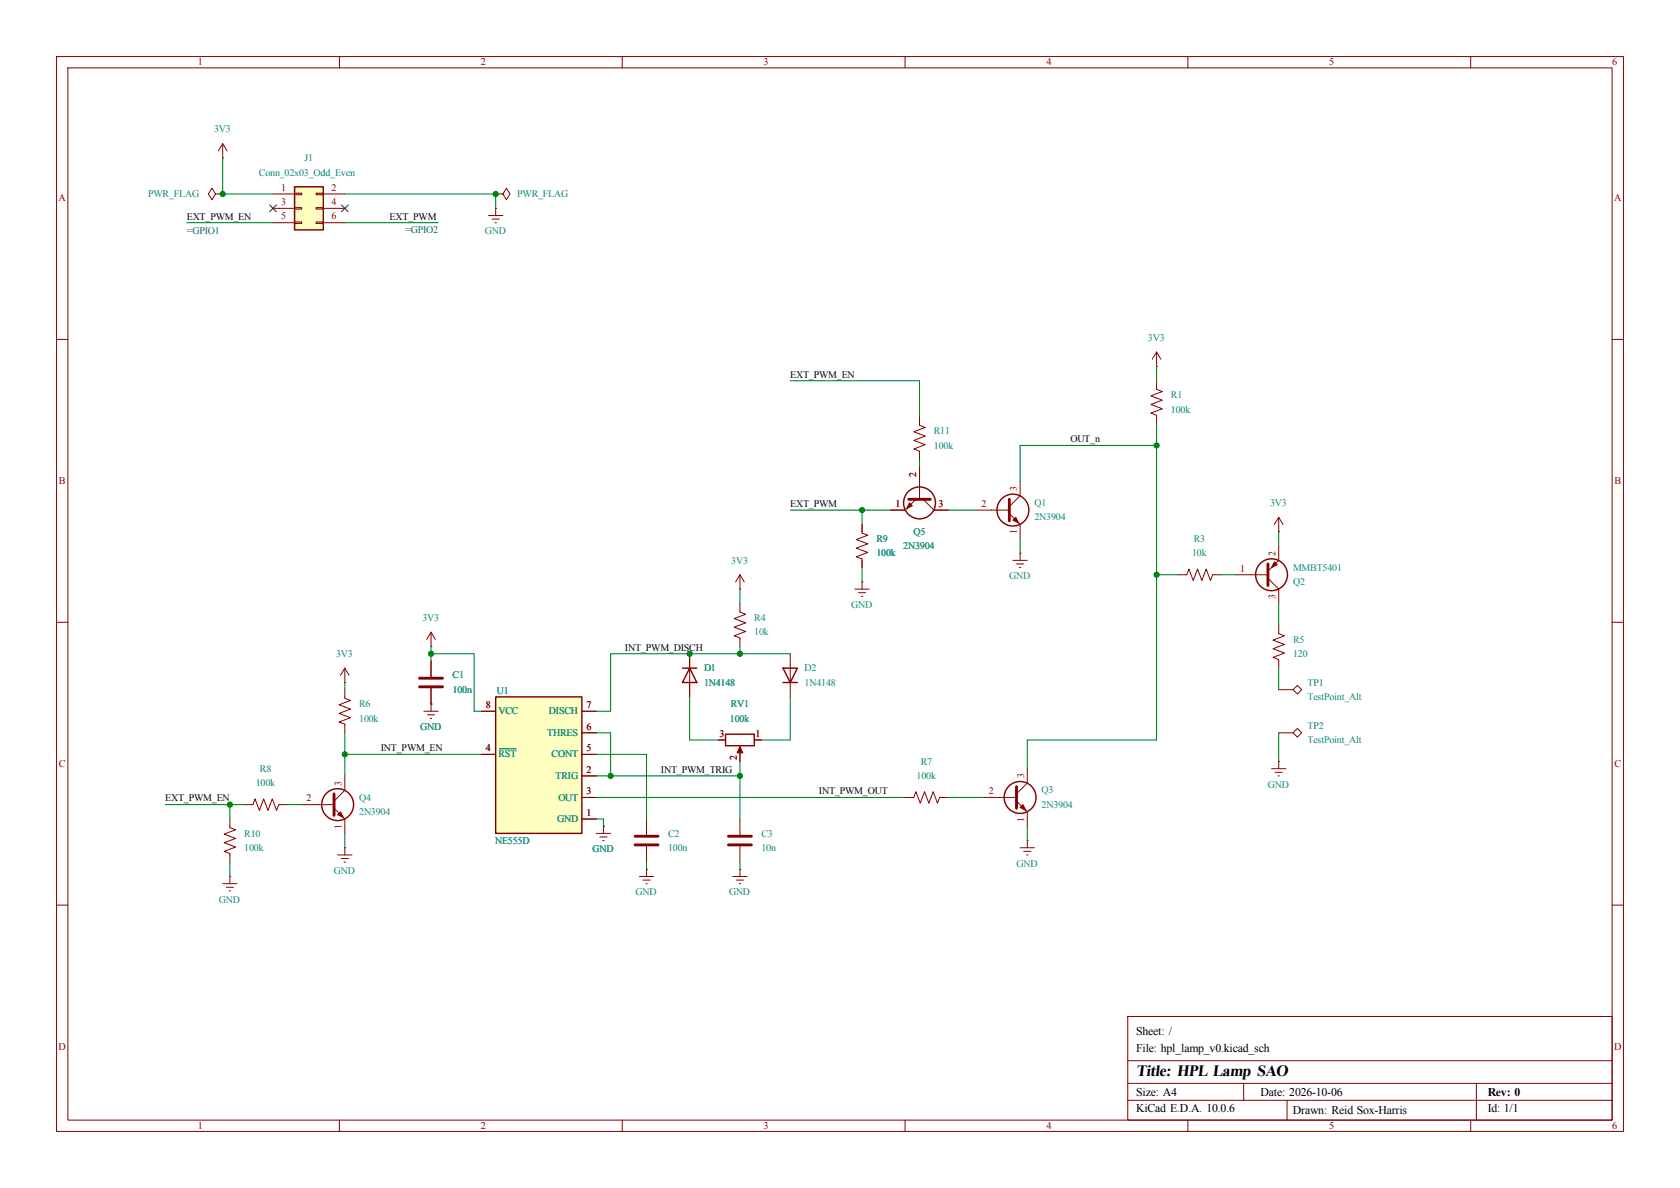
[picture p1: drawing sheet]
<svg xmlns="http://www.w3.org/2000/svg" width="297mm" height="210mm" viewBox="0 0 297 210" stroke-linecap="round" stroke-linejoin="round" font-family="sans-serif">
<path d="M0 0h297v210h-297z" fill="#fff" stroke="#fff" stroke-width=".18"/>
<g fill="none" stroke="#840000" stroke-width=".18">
<path d="M10 10h277v190h-277zM12 12h273v186h-273zM60 10v2M110 10v2M160 10v2M210 10v2M260 10v2M10 60h2M285 60h2M10 110h2M121.9 115.6v7.6M130.8 106.7v1.5l1 .4-2 .7 2 .8-2 .8 2 .7-2 .8 1 .4v1.5"/>
<path d="M151.1 104.1h2.6M151.8 104.8h1.2M152.3 105.4h.2M152.4 102.9h.1M152.4 102.9v1.2M285 110h2M224.8 135.9h2.5M225.4 136.5h1.3M225.9 137.2h.3M226.1 134.6h.1M226.1 134.6v1.3M10 160h2"/>
<path d="M199.4 179.7h85.6v18.3h-85.6zM285 160h2M60 198v2M110 198v2M160 198v2M199.4 194.5h85.6M199.4 191.5h85.6M199.4 187.5h85.6M210 198v2M219.9 191.5v3M227.5 194.5v3.4M260 198v2"/>
<path d="M261 191.5v6.5"/>
</g>
<path d="M120.6 118.1h2.6M121.9 118.1l1.3 2.6h-2.6z" fill="none" stroke="#840000" stroke-width=".25"/>
<path d="M87.6 123.2h15.3v24.1h-15.3z" fill="#ffffc2"/>
<g fill="none" stroke="#840000" stroke-width=".25">
<path d="M138.4 118.1h2.6l-1.3 2.6zM87.6 123.2h15.3v24.1h-15.3zM128.3 129.8h5v2h-5zM138.4 120.7h2.6"/>
<circle cx="162.6" cy="88.9" r="2.82"/>
<circle cx="59.7" cy="142.2" r="2.82"/>
</g>
<g fill="none" stroke="#840000" stroke-width=".18">
<path d="M38.1 34.3l-.6-1-.7 1 .7 1 .6-1h1.3M39.4 34.3h.1M86.4 38.1h2.5M87 38.7h1.3M87.5 39.4h.3M87.6 36.8h.1M87.6 34.3h1.3l.6-1 .7 1-.7 1-.6-1M87.6 34.3h.1M87.6 36.8v1.3M162.6 73.7v1.5l1 .4-2.1 .7 2.1 .8-2.1 .8 2.1 .7-2.1 .8 1.1 .4v1.5M152.4 92.7v1.5l1 .4-2 .8 2 .7-2 .8 2 .8-2 .7 1 .4v1.5M161.9 88.3l-1.9 1.9h-2.5"/>
<path d="M162.6 82.6v5.7M163.2 88.3l1.9 1.9h2.5M61 118.1l-.8 1.3M61 118.1l.7 1.3M61 118.1v2.6M76.2 116.8v2.8M139.7 115.6v7.6M61 120.7h.1M61 121.9v1.5l1 .4-2.1 .8 2.1 .7-2.1 .8 2.1 .8-2.1 .7 1.1 .4v1.5M61 137.2v2.5l-1.9 1.9M74.9 125.7h2.6M75.6 126.4h1.2"/>
<path d="M76.1 127h.2M76.2 124.5h.1M76.2 121.7v4M85.1 125.7h2.5M85.1 133.4h2.5M102.9 125.7h2.5M102.9 137.2h2.5M102.9 133.4h2.5M102.9 129.5h2.5M127 130.8h1.3M130.8 132.3v2.3M133.3 130.8h1.3"/>
<path d="M39.4 156.2h2.5M40 156.8h1.3M40.5 157.5h.3M40.6 154.9h.1M40.6 144.8v1.5l1.1 .4-2.1 .7 2.1 .8-2.1 .8 2.1 .7-2.1 .8 1 .4v1.5M40.6 154.9v1.3M43.2 142.2h1.5l.4-1 .7 2.1 .8-2.1 .8 2.1 .7-2.1 .8 2.1 .4-1.1h1.5M53.3 142.2h5.8M59.1 142.9l1.9 1.9v2.5M59.7 151.1h2.5M60.3 151.8h1.3M60.8 152.4h.3"/>
<path d="M61 149.9h.1M61 149.9v1.2M102.9 144.8h2.5M102.9 141h2.5M105.4 147.3h2.5M106 148h1.3M106.6 148.6h.2M106.7 146.1h.1M106.7 146.1v1.2M130.8 144.8v2.8M130.8 149.6v2.8M160 141h1.5l.4-1 .8 2 .7-2 .8 2 .8-2 .7 2 .4-1h1.5"/>
</g>
<path d="M88.3 132.4h3" fill="none" stroke="#008484" stroke-width=".18"/>
<g fill="#840000" stroke="#840000" stroke-width=".18">
<path d="M130.8 132l.5 1.1h-1z"/>
<path d="M160.8 88.9l.5 .5-1 .5z"/>
<path d="M60.2 143.5l.5 1-1-.5z"/>
</g>
<path d="M160.7 88.3h3.8M74.2 119.9h4M74.2 121.4h4M59.1 140.3v3.8M128.8 147.8h4M128.8 149.4h4" fill="none" stroke="#840000" stroke-width=".51"/>
<path d="M52.1 33h5v7.6h-5z" fill="#ffffc2"/>
<g fill="none" stroke="#840000" stroke-width=".25">
<path d="M52.1 33h5v7.6h-5z"/>
<circle cx="179.1" cy="90.2" r="2.82"/>
<circle cx="224.8" cy="101.6" r="2.82"/>
<circle cx="180.3" cy="141" r="2.82"/>
</g>
<g fill="none" stroke="#840000" stroke-width=".18">
<path d="M39.4 27.9h.1M39.4 25.4l-.8 1.3M39.4 25.4l.7 1.3M39.4 25.4v2.5M48.3 34.3h3.8M48.3 36.8h3.8M48.3 39.4h3.8M52.1 34.2h1.2v.2h-1.2zM52.1 36.7h1.2v.3h-1.2zM52.1 39.2h1.2v.3h-1.2zM55.9 34.2h1.2v.2h-1.2zM55.9 36.7h1.2v.3h-1.2z"/>
<path d="M55.9 39.2h1.2v.3h-1.2zM57.1 34.3h3.9M57.1 36.8h3.9M57.1 39.4h3.9M204.5 67.3v1.5l1 .4-2 .8 2 .7-2 .8 2 .8-2 .7 1 .4v1.5M204.5 64.8h.1M204.5 62.2v2.6M204.5 62.2l-.8 1.3M204.5 62.2l.7 1.3M152.4 92.7v1.3M152.4 99.1v1.2M157.5 90.2h2.5"/>
<path d="M162.6 82.6v2.5M165.1 90.2h2.5M172.7 90.2h5.7M178.4 90.8l1.9 1.9v2.6M179.1 99.1h2.5M179.7 99.7h1.3M180.3 97.8h.1M180.3 85.1v2.5l-1.9 1.9M180.3 97.8v1.3M226.1 94h.1M226.1 91.4v2.6M226.1 96.5v2.6l-1.9 1.9"/>
<path d="M226.1 91.4l-.8 1.3M226.1 91.4l.7 1.3M76.2 114.3h.1M76.2 111.8l-.8 1.2M76.2 111.8l.8 1.2M76.2 111.8v2.5M76.2 116.8v2.8M121.9 115.6v2.5M130.8 104.1h.1M130.8 101.6v2.5M130.8 101.6l-.8 1.3M130.8 101.6l.8 1.3"/>
<path d="M180.2 100.3h.3M208.3 101.6h1.5l.4-1 .7 2 .8-2 .8 2 .7-2 .8 2 .4-1h1.5M218.4 101.6h5.8M224.2 102.2l1.9 1.9v2.6M226.1 110.5v1.5l1 .4-2.1 .8 2.1 .7-2.1 .8 2.1 .7-2.1 .8 1.1 .4v1.5M76.2 124.5h.1M76.2 121.7v2.8M85.1 125.7h2.5M85.1 133.4h2.5M102.9 129.5h2.5M102.9 125.7h2.5M102.9 137.2h2.5"/>
<path d="M102.9 133.4h2.5M121.9 120.7v2.5M127 130.8h1.3M130.8 133.4v1.2M133.3 130.8h1.3M181.6 135.9v2.5l-1.9 1.9M226.1 129.5h2.5M226.1 121.9h2.5M228.6 129.5l.8-.7 .7 .7-.7 .8zM228.6 121.9l.8-.7 .7 .7-.7 .8zM102.9 141h2.5M102.9 144.8h2.5"/>
<path d="M106.7 146.1h.1M113 154.9h2.6M113.7 155.6h1.2M114.2 156.2h.2M114.3 153.7h.1M114.3 144.8v2.8M114.3 149.6v2.8M114.3 153.7v1.2M129.5 154.9h2.6M130.2 155.6h1.2M130.7 156.2h.2M130.8 153.7h.1"/>
<path d="M130.8 153.7v1.2M174 141h5.7M179.7 141.6l1.9 1.9v2.6M180.3 149.9h2.6M181 150.5h1.2M181.5 151.1h.2M181.6 148.6h.1M181.6 148.6v1.3"/>
</g>
<path d="M178.4 88.3v3.8M224.2 99.7v3.8M179.7 139.1v3.8M112.3 147.8h4M112.3 149.4h4" fill="none" stroke="#840000" stroke-width=".51"/>
<g fill="#840000" stroke="#840000" stroke-width=".18">
<path d="M225.3 99.3l.5 .5-1 .5z"/>
<path d="M179.1 91.9l.5-.5 .5 1.1z"/>
<path d="M180.3 142.7l.5-.5 .6 1.1z"/>
</g>
<g fill="none" stroke="#008400" stroke-width=".18">
<path d="M33 39.4h15.3M39.4 27.9v6.4h8.9M61 39.4h16.5M61 34.3h26.6v2.5M139.7 67.3h22.9v6.4M204.5 78.7h-24.2v6.4M204.5 64.8v2.5M204.5 74.9v55.9h-22.9v5.1M139.7 90.2h17.8M152.4 90.2v2.5M162.6 81.3v1.3M167.6 90.2h5.1"/>
<path d="M180.3 95.3v2.5M226.1 94v2.5M76.2 115.6h7.6v10.1h1.3M76.2 114.3v2.5M130.8 104.1v2.6M130.8 114.3v1.3M139.7 115.6h-31.8v10.1h-2.5M152.4 100.3v2.6M204.5 101.6h3.8M215.9 101.6h2.5M226.1 106.7v3.8M226.1 118.1v3.8"/>
<path d="M61 120.7v1.2M61 129.5v7.7M61 133.4h24.1M105.4 129.5h2.5v7.7M105.4 133.4h8.9v11.4M105.4 137.2h25.4M121.9 123.2v7.6h5.1M130.8 134.6v10.2M139.7 123.2v7.6h-5.1M226.1 129.5v5.1M29.2 142.2h14M40.6 142.2v2.6"/>
<path d="M40.6 152.4v2.5M50.8 142.2h2.5M61 147.3v2.6M105.4 141h54.6M105.4 144.8h1.3v1.3M114.3 152.4v1.3M130.8 152.4v1.3M167.6 141h6.4M181.6 146.1v2.5"/>
</g>
<path d="M47.7 36.2l1.2 1.2M48.9 36.2l-1.2 1.2M60.4 36.2l1.2 1.2M61.6 36.2l-1.2 1.2" fill="none" stroke="#000084" stroke-width=".18"/>
<path d="M88.3 132.4h3" fill="none" stroke="#008484" stroke-width=".18"/>
<g fill="#008400" stroke="#008400" stroke-width=".18">
<circle cx="107.9" cy="137.2" r=".46"/>
<circle cx="130.8" cy="137.2" r=".46"/>
<circle cx="204.5" cy="78.7" r=".46"/>
<circle cx="204.5" cy="101.6" r=".46"/>
<circle cx="61" cy="133.4" r=".46"/>
<circle cx="76.2" cy="115.6" r=".46"/>
<circle cx="39.4" cy="34.3" r=".46"/>
<circle cx="40.6" cy="142.2" r=".46"/>
<circle cx="87.6" cy="34.3" r=".46"/>
<circle cx="152.4" cy="90.2" r=".46"/>
<circle cx="130.8" cy="115.6" r=".46"/>
<circle cx="121.9" cy="115.6" r=".46"/>
</g>
<text font-size="2.8" x="200.9" y="190.2">Title: HPL Lamp SAO</text>
<g font-size="2.1">
<text x="200.9" y="185.9">File: hpl_lamp_v0.kicad_sch</text>
<text x="200.9" y="182.9">Sheet: /</text>
<text x="200.9" y="196.6">KiCad E.D.A. 10.0.6</text>
<text x="200.9" y="193.8">Size: A4</text>
<text x="222.9" y="193.8">Date: 2026-10-06</text>
<text x="228.6" y="196.9">Drawn: Reid Sox-Harris</text>
<text x="263" y="193.8">Rev: 0</text>
<text x="263" y="196.6">Id: 1/1</text>
</g>
<g font-size="1.8" fill="#840000">
<text x="35" y="11.6">1</text>
<text x="85" y="11.6">2</text>
<text x="135" y="11.6">3</text>
<text x="185" y="11.6">4</text>
<text x="235" y="11.6">5</text>
<text x="285" y="11.6">6</text>
<text x="10.3" y="35.6">A</text>
<text x="49.7" y="33.7">1</text>
<text x="58.6" y="33.7">2</text>
<text x="285.3" y="35.6">A</text>
<text x="49.7" y="36.3">3</text>
<text x="49.7" y="38.8">5</text>
<text x="58.6" y="36.3">4</text>
<text x="58.6" y="38.8">6</text>
<text x="10.4" y="85.6">B</text>
<text x="158.3" y="89.6">1</text>
<text x="162" y="84.3" transform="rotate(-90 162 84.3)">2</text>
<text x="165.9" y="89.6">3</text>
<text x="173.5" y="89.6">2</text>
<text x="179.8" y="86.8" transform="rotate(-90 179.8 86.8)">3</text>
<text x="285.4" y="85.6">B</text>
<text x="179.8" y="94.4" transform="rotate(-90 179.8 94.4)">1</text>
<text x="219.3" y="101">1</text>
<text x="225.5" y="98.2" transform="rotate(-90 225.5 98.2)">2</text>
<text x="225.5" y="105.9" transform="rotate(-90 225.5 105.9)">3</text>
<text x="85.9" y="125.2">8</text>
<text x="103.7" y="125.2">7</text>
<text x="103.7" y="129">6</text>
<text x="127.2" y="130.2">3</text>
<text x="133.5" y="130.2">1</text>
<text x="10.4" y="135.6">C</text>
<text x="85.9" y="132.8">4</text>
<text x="103.7" y="136.6">2</text>
<text x="103.7" y="132.8">5</text>
<text x="130.2" y="134.4" transform="rotate(-90 130.2 134.4)">2</text>
<text x="181" y="137.6" transform="rotate(-90 181 137.6)">3</text>
<text x="285.4" y="135.6">C</text>
<text x="54.2" y="141.7">2</text>
<text x="60.4" y="138.9" transform="rotate(-90 60.4 138.9)">3</text>
<text x="103.7" y="140.4">3</text>
<text x="174.8" y="140.4">2</text>
<text x="60.4" y="146.5" transform="rotate(-90 60.4 146.5)">1</text>
<text x="103.7" y="144.2">1</text>
<text x="181" y="145.2" transform="rotate(-90 181 145.2)">1</text>
<text x="10.3" y="185.6">D</text>
<text x="285.3" y="185.6">D</text>
<text x="35" y="199.6">1</text>
<text x="85" y="199.6">2</text>
<text x="135" y="199.6">3</text>
<text x="185" y="199.6">4</text>
<text x="235" y="199.6">5</text>
<text x="285" y="199.6">6</text>
</g>
<g font-size="1.8" fill="#008484">
<text x="37.8" y="23.4">3V3</text>
<text x="53.8" y="28.5">J1</text>
<text x="26.2" y="34.8">PWR_FLAG</text>
<text x="45.8" y="31">Conn_02x03_Odd_Even</text>
<text x="91.4" y="34.8">PWR_FLAG</text>
<text x="85.7" y="41.4">GND</text>
<text x="202.9" y="60.2">3V3</text>
<text x="207" y="70.4">R1</text>
<text x="165.1" y="76.8">R11</text>
<text x="207" y="72.9">100k</text>
<text x="165.1" y="79.3">100k</text>
<text x="182.9" y="89.5">Q1</text>
<text x="224.5" y="89.5">3V3</text>
<text x="154.9" y="95.8">R9</text>
<text x="161.5" y="94.5">Q5</text>
<text x="182.9" y="92">2N3904</text>
<text x="211.1" y="95.8">R3</text>
<text x="129.3" y="99.6">3V3</text>
<text x="154.9" y="98.3">100k</text>
<text x="159.7" y="97.1">2N3904</text>
<text x="210.8" y="98.3">10k</text>
<text x="228.6" y="100.9">MMBT5401</text>
<text x="150.5" y="107.5">GND</text>
<text x="178.4" y="102.4">GND</text>
<text x="228.6" y="103.4">Q2</text>
<text x="74.7" y="109.8">3V3</text>
<text x="133.3" y="112.3">10k</text>
<text x="133.3" y="109.8">R4</text>
<text x="228.6" y="113.6">R5</text>
<text x="59.4" y="116.1">3V3</text>
<text x="80" y="119.9">C1</text>
<text x="124.5" y="118.7">D1</text>
<text x="142.2" y="118.7">D2</text>
<text x="228.6" y="116.1">120</text>
<text x="63.5" y="125">R6</text>
<text x="80" y="122.5">100n</text>
<text x="87.8" y="122.7">U1</text>
<text x="124.5" y="121.2">1N4148</text>
<text x="129.2" y="125">RV1</text>
<text x="142.2" y="121.2">1N4148</text>
<text x="231.1" y="121.2">TP1</text>
<text x="231.1" y="123.7">TestPoint_Alt</text>
<text x="63.5" y="127.6">100k</text>
<text x="74.3" y="129.1">GND</text>
<text x="88.1" y="126.3">VCC</text>
<text x="96.7" y="130.1">THRES</text>
<text x="97" y="126.3">DISCH</text>
<text x="129" y="127.6">100k</text>
<text x="231.1" y="128.8">TP2</text>
<text x="231.1" y="131.4">TestPoint_Alt</text>
<text x="46" y="136.4">R8</text>
<text x="88.1" y="133.9">RST</text>
<text x="97.5" y="133.9">CONT</text>
<text x="98.2" y="137.7">TRIG</text>
<text x="162.1" y="137.7">100k</text>
<text x="162.8" y="135.2">R7</text>
<text x="45.2" y="139">100k</text>
<text x="63.5" y="141.5">Q4</text>
<text x="98.7" y="141.5">OUT</text>
<text x="184.1" y="140.3">Q3</text>
<text x="184.1" y="142.8">2N3904</text>
<text x="224.1" y="139.2">GND</text>
<text x="43.2" y="147.9">R10</text>
<text x="63.5" y="144.1">2N3904</text>
<text x="87.5" y="149.1">NE555D</text>
<text x="98.5" y="145.3">GND</text>
<text x="118.1" y="147.9">C2</text>
<text x="134.6" y="147.9">C3</text>
<text x="43.2" y="150.4">100k</text>
<text x="59" y="154.5">GND</text>
<text x="104.8" y="150.7">GND</text>
<text x="118.1" y="150.4">100n</text>
<text x="134.6" y="150.4">10n</text>
<text x="179.7" y="153.2">GND</text>
<text x="38.7" y="159.6">GND</text>
<text x="112.4" y="158.3">GND</text>
<text x="128.9" y="158.3">GND</text>
</g>
<g font-size="1.8">
<text x="33" y="38.8">EXT_PWM_EN</text>
<text x="68.9" y="38.8">EXT_PWM</text>
<text x="139.7" y="66.7">EXT_PWM_EN</text>
<text x="189.2" y="78.2">OUT_n</text>
<text x="139.7" y="89.6">EXT_PWM</text>
<text x="110.5" y="115">INT_PWM_DISCH</text>
<text x="67.3" y="132.8">INT_PWM_EN</text>
<text x="116.8" y="136.6">INT_PWM_TRIG</text>
<text x="29.2" y="141.7">EXT_PWM_EN</text>
<text x="144.8" y="140.4">INT_PWM_OUT</text>
</g>
<g font-size="1.8" fill="#0000c2">
<text x="33" y="41.4">=GPIO1</text>
<text x="71.7" y="41.2">=GPIO2</text>
</g>
</svg>
